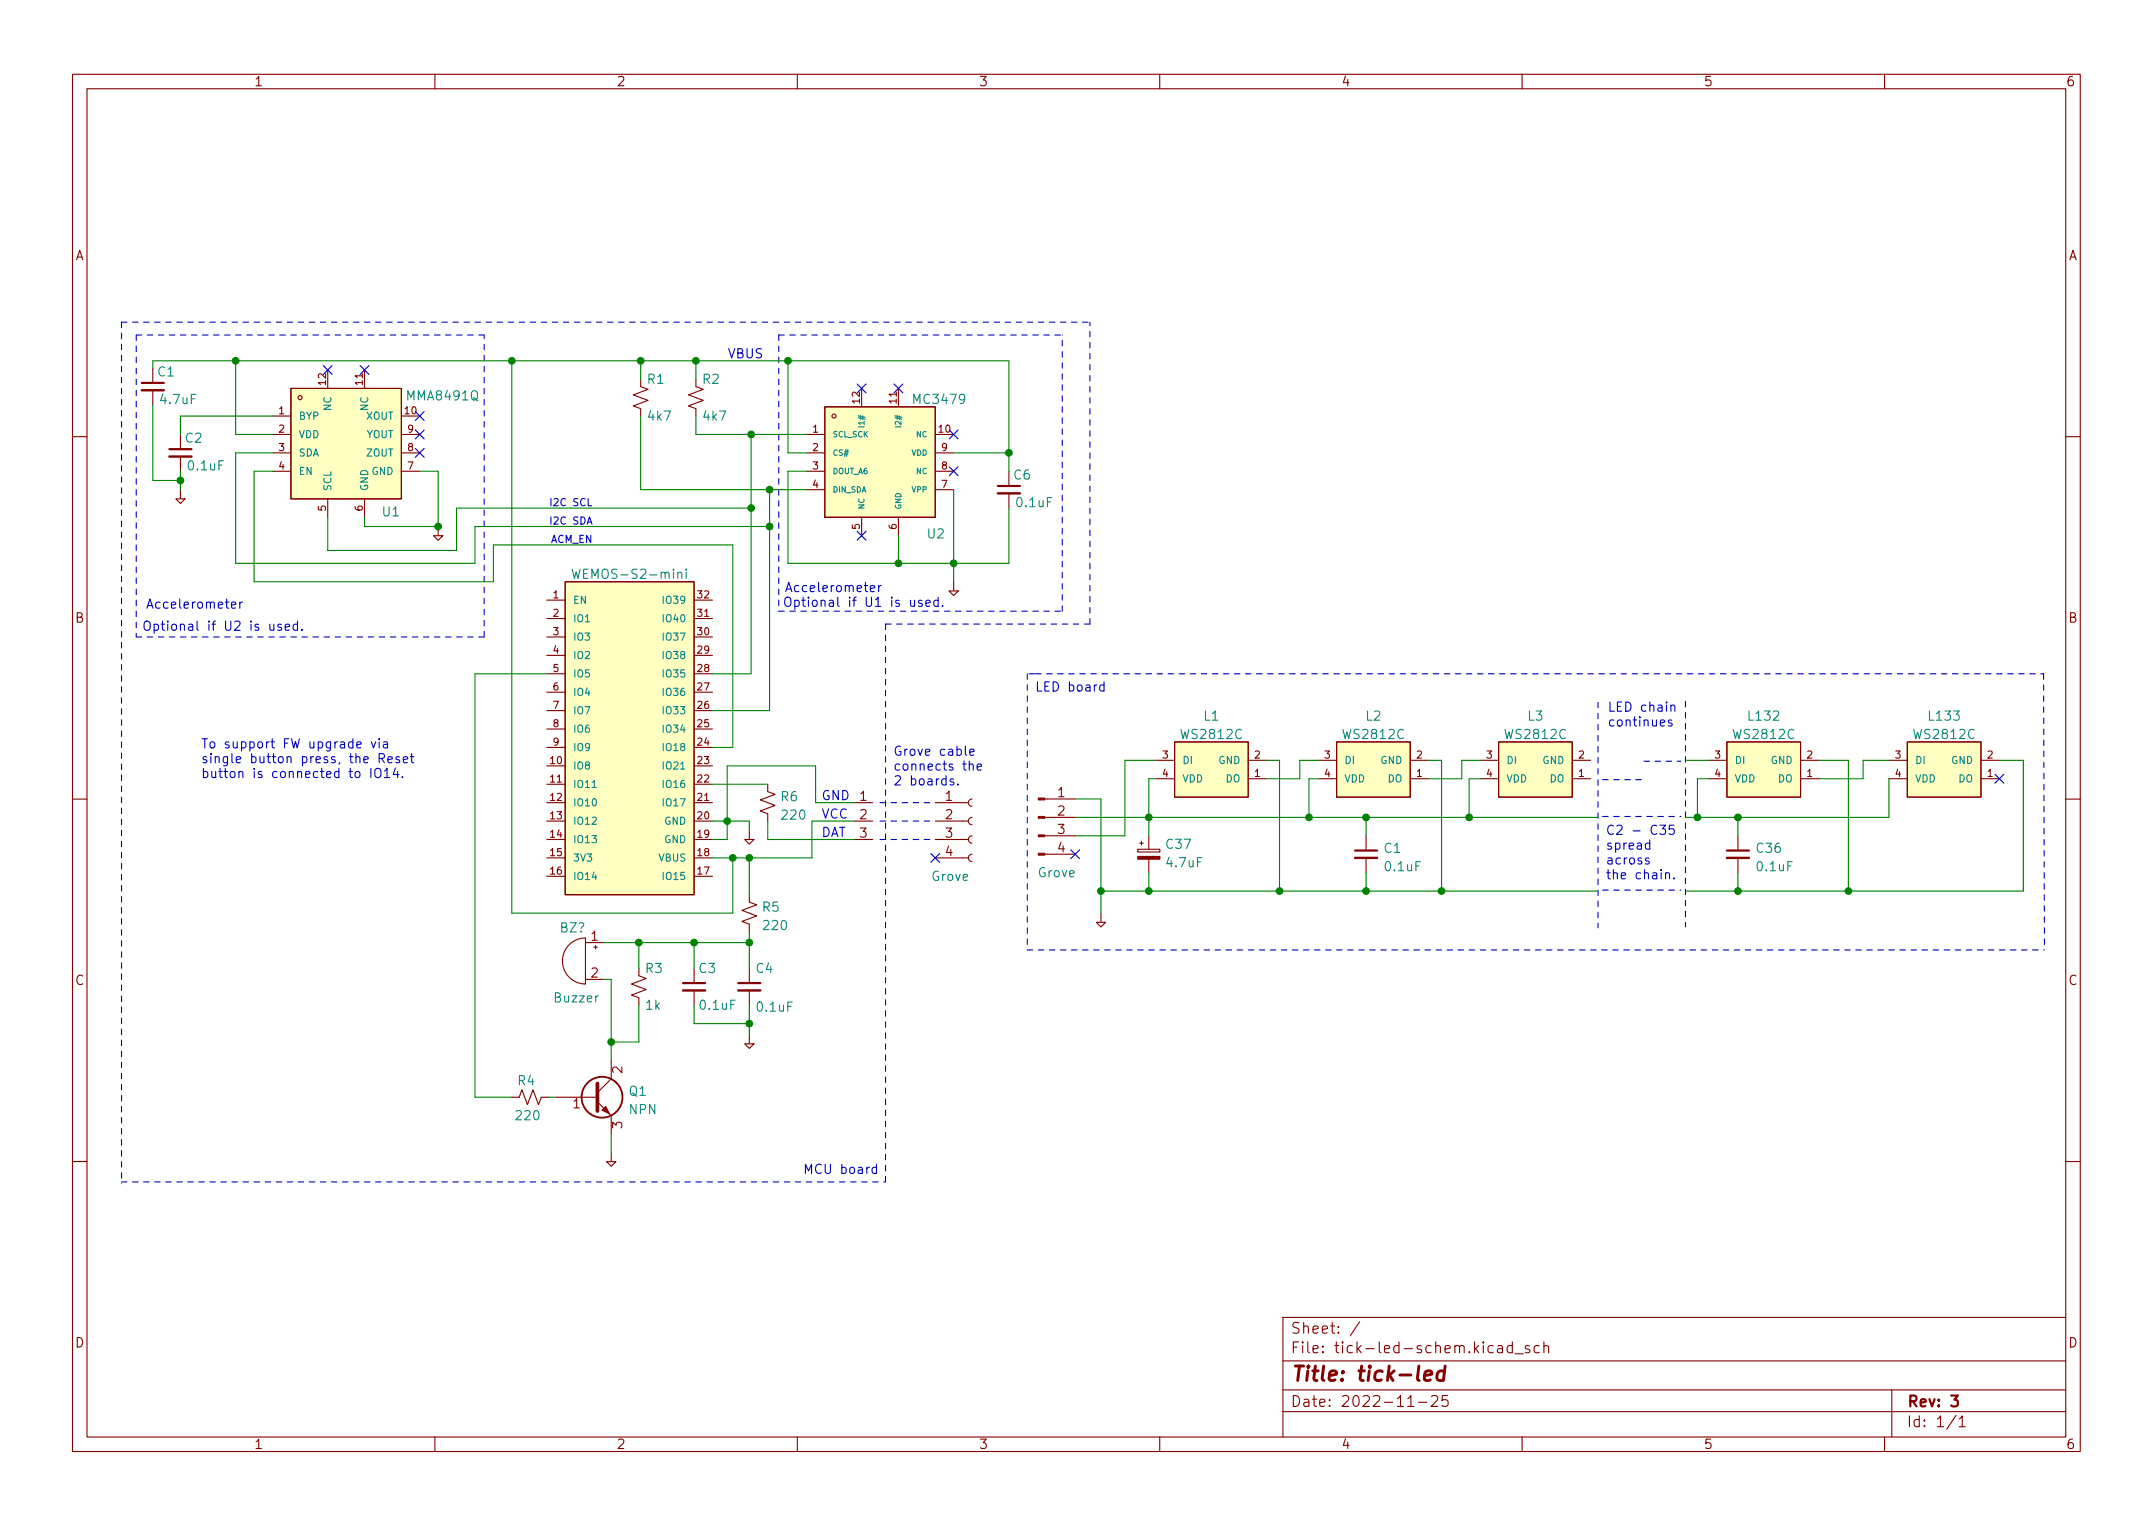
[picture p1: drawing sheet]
<svg xmlns="http://www.w3.org/2000/svg" width="297mm" height="210mm" viewBox="0 0 297 210" stroke-linecap="round" stroke-linejoin="round" font-family="sans-serif">
<g fill="none" stroke="#840000" stroke-width=".15">
<path d="M10 10.2h277v190.1h-277zM12 12.2h273v186.1h-273zM60 10.2v2M110 10.2v2M160 10.2v2M210 10.2v2M260 10.2v2M21.1 50.8v2M21.1 53.8v2.1M24.9 59.9v2.1M37.6 59.9h2.5M37.6 57.4h2.5"/>
<path d="M40.1 53.6h15.3v15.2h-15.3zM45.2 51v2.6M50.3 51v2.6M55.4 59.9h2.5M55.4 57.4h2.5M88.4 52.3v1l1 .4-2 .8 2 .7-2 .8 1 .4v1M96 52.3v1l1 .4-2 .8 2 .7-2 .8 1 .4v1M111.3 59.9h2.5M113.8 56.1h15.2v15.3h-15.2zM118.9 53.6v2.5M124 53.6v2.5M129 59.9h2.6"/>
<path d="M10 60.2h2M24.3 68.8h1.2l-.6 .7zM24.9 63v2M24.9 67.6v1.2M37.6 62.5h2.5M37.6 65h2.5M45.2 68.8v2.6M50.3 68.8v2.6M55.4 62.5h2.5M55.4 65h2.5M59.8 73.9h1.3l-.6 .6zM60.5 72.6v1.2"/>
<path d="M111.3 62.5h2.5M111.3 65h2.5M111.3 67.6h2.5M118.9 71.4v2.5M124 71.4v2.5M129 62.5h2.6M129 65h2.6M129 67.6h2.6M139.2 65v2.1M139.2 68.1v2M285 60.2h2M75.4 82.8h2.6"/>
<path d="M75.4 85.3h2.6M75.4 98h2.6M75.4 95.5h2.6M75.4 93h2.6M75.4 90.4h2.6M75.4 87.9h2.6M78 80.3h17.8v43.1h-17.8zM95.8 82.8h2.5M95.8 85.3h2.5M95.8 98h2.5M95.8 95.5h2.5M95.8 93h2.5"/>
<path d="M95.8 90.4h2.5M95.8 87.9h2.5M130.9 81.5h1.3l-.6 .7zM131.6 80.3v1.2M10 110.2h2M75.4 118.4h2.6M75.4 115.8h2.6M75.4 113.3h2.6M75.4 110.7h2.6M75.4 105.7h2.6M75.4 108.2h2.6M75.4 103.1h2.6"/>
<path d="M75.4 100.6h2.6M95.8 118.4h2.5M95.8 115.8h2.5M95.8 113.3h2.5M95.8 110.7h2.5M95.8 105.7h2.5M95.8 108.2h2.5M95.8 103.1h2.5M95.8 100.6h2.5M102.7 115.8h1.3l-.6 .7zM103.4 114.5v1.2M105.9 108.2v1l1 .4-2 .8 2 .7-2 .8 1 .4v1"/>
<path d="M117.9 115.8h2.5M117.9 113.3h2.5M117.9 110.7h2.5M129 118.4h4.6M129 115.8h4.6M129 113.3h4.6M129 110.7h4.6M134.1 117.9a.51 .51 0 0 0-.5 .5 .51 .51 0 0 0 .5 .5M134.1 115.3a.51 .51 0 0 0-.5 .5 .51 .51 0 0 0 .5 .5M134.1 112.8a.51 .51 0 0 0-.5 .5 .51 .51 0 0 0 .5 .5M134.1 110.2a.51 .51 0 0 0-.5 .5 .51 .51 0 0 0 .5 .5M144.1 110.2h4.2"/>
<path d="M144.1 117.9h4.2M144.1 115.3h4.2M144.1 112.8h4.2M157 117.2h3v.3h-3zM157.2 116.3h.5M157.5 116.1v.5M158.5 115.3v1.9M158.5 118.5v1.9M159.5 107.4h2.6M159.5 104.9h2.6M162.1 102.4h10.1v7.6h-10.1zM172.2 107.4h2.6"/>
<path d="M172.2 104.9h2.6M181.9 107.4h2.5M181.9 104.9h2.5M184.4 102.4h10.2v7.6h-10.2zM188.5 115.3v2M188.5 118.4v2M194.6 107.4h2.5M194.6 104.9h2.5M204.2 107.4h2.6M204.2 104.9h2.6M206.8 102.4h10.1v7.6h-10.1zM216.9 107.4h2.6"/>
<path d="M216.9 104.9h2.6M235.7 107.4h2.6M235.7 104.9h2.6M238.3 102.4h10.1v7.6h-10.1zM239.8 115.3v2M239.8 118.4v2M248.4 107.4h2.6M248.4 104.9h2.6M260.6 107.4h2.5M260.6 104.9h2.5M263.1 102.4h10.2v7.6h-10.2zM273.3 107.4h2.5"/>
<path d="M273.3 104.9h2.5M285 110.2h2M75.4 120.9h2.6M78.5 130.3a3.2 3.2 0 0 1 2.3-.9v6.4a3.2 3.2 0 0 1-3-2 3.2 3.2 0 0 1 .7-3.5zM80.8 130h2.5M80.8 135.1h2.5M81.9 130.7h.5M82.2 130.4v.5M88.1 133.6v1l1.1 .4-2.1 .8 2.1 .7-2.1 .8 1 .4v1M95.8 133.6v2M95.8 136.6v2.1M95.8 120.9h2.5"/>
<path d="M103.4 123.4v1.1l1 .3-2 .8 2 .8-2 .7 1 .4v1M103.4 133.6v2M103.4 136.6v2.1M151.3 127.2h1.2l-.6 .7zM151.9 126v1.2M70.6 151.4h1l.4-1 .8 2 .7-2 .8 2 .4-1h1M76.7 151.4h5.7M82.4 152l1.9 1.9v2.6M84.3 146.3v2.5l-1.9 1.9M84.3 159v1.2M102.7 144h1.3l-.6 .6zM103.4 142.7v1.2"/>
<path d="M10 160.2h2M83.7 160.3h1.3l-.7 .6zM285 160.2h2M60 198.3v2M110 198.3v2M160 198.3v2M177 194.8h108M177 191.8h108M177 187.8h108M187.6 182.4l-1.3 1.9M194.2 194h.9M195.7 193.5h1.2"/>
<path d="M197.5 192.7l.2-.2 .5 .1a.41 .41 0 0 1 .1 .6l-.9 .8h1M199.7 192.5h-.7l-.1 .7 .2-.1 .5 .1 .2 .2-.1 .5-.2 .1h-.4l-.2-.1M206.6 185.7l.2-.1 .4 .1 .1 .9M207.3 186l-.5 .1a.29 .29 0 0 0-.2 .2 .29 .29 0 0 0 .2 .3h.5M208.6 185.7l-.4-.1-.3 .3v.4l.2 .3h.1h.4M208.6 185.1v1.5M209 186.8h1.1M210 198.3v2M211 185.7l-.4-.1-.2 .2 .1 .3 .5 .1 .1 .1-.1 .3h-.1h-.5M212.4 185.7l-.5-.1-.3 .3v.4l.2 .3h.1h.5M213 185.8a.37 .37 0 0 1 .6 0v.8M213 185.1v1.5"/>
<path d="M260 198.3v2M261 191.8v6.5M269.9 195.3l-1.3 1.9M270.3 195.8l.4-.5v1.5M270.3 196.8h.9M285 181.8h-108v16.4"/>
<circle cx="41.4" cy="54.9" r=".28"/>
<circle cx="115.1" cy="57.4" r=".28"/>
</g>
<path d="M19.6 52.8h3M23.4 62h3M137.7 67.1h3M186.9 117.3h3.1M238.3 117.3h3M94.2 135.6h3.1M101.9 135.6h3M269.2 192.5h.9l-.5 .6a.41 .41 0 0 1 .5 .3v.3l-.1 .3h-.6l-.2-.1" fill="none" stroke="#840000" stroke-width=".3"/>
<path d="M196.5 189.8l1-.2v-.4l-.2-.1-.6 .1-.1 .2-.1 .8 .1 .2 .2 .1 .5-.1M199.3 189.2a.66 .66 0 0 0-1 .3l-.1 .6 .2 .3 .2 .1 .5-.1M199.4 188.5l-.3 2" fill="none" stroke="#840000" stroke-width=".4"/>
<path d="M82.4 149.5v3.8" fill="none" stroke="#840000" stroke-width=".51"/>
<g fill="#840000" stroke="#840000" stroke-width=".15">
<path d="M83.1 153.2l.5-.6 .5 1.1z"/>
<path d="M143.3 117.7h.8v.3h-.8z"/>
<path d="M143.3 115.2h.8v.2h-.8z"/>
<path d="M143.3 112.6h.8v.3h-.8z"/>
<path d="M143.3 110.1h.8v.3h-.8z"/>
<path d="M157 118.2h3v.3h-3z"/>
</g>
<circle cx="83.1" cy="151.4" r="2.82" fill="none" stroke="#840000" stroke-width=".25"/>
<path d="M19.6 53.8h3M23.4 63h3M137.7 68.1h3M186.9 118.4h3.1M238.3 118.4h3M94.2 136.6h3.1M101.9 136.6h3" fill="none" stroke="#840000" stroke-width=".33"/>
<g fill="#ffffc2" stroke="#ffffc2" stroke-width=".14">
<path d="M206.8 102.4h10.1v7.6h-10.1z"/>
<path d="M113.8 56.1h15.2v15.3h-15.2z"/>
<path d="M238.3 102.4h10.1v7.6h-10.1z"/>
<path d="M78 80.3h17.8v43.1h-17.8z"/>
<path d="M184.4 102.4h10.2v7.6h-10.2z"/>
<path d="M162.1 102.4h10.1v7.6h-10.1z"/>
<path d="M263.1 102.4h10.2v7.6h-10.2z"/>
<path d="M40.1 53.6h15.3v15.2h-15.3z"/>
</g>
<path d="M78.9 78.5l.3 1.3 .3-.9 .2 .9 .3-1.3M93.5 79.1l.2-.1h.3l.1 .8M94.7 78.5v.1M94.7 79v.8M81.7 108.6h.6" fill="none" stroke="#008484" stroke-width=".15"/>
<g fill="none" stroke="#0000c2" stroke-width=".15">
<path d="M81 72.3l.3-1 .4 1M81.1 68.8v1h.5M31.9 83.5l.6-.1v-.3h-.4l-.2 .1 .1 .7h.5M33.1 83.1v.8M33.4 83.1h-.2l-.1 .2M37.2 86.1l.1 .8 .3 .1 .2-.2M37.8 86.1v.9M38.8 86.2l-.3-.1-.2 .2 .1 .2 .4 .1v.3h-.5M39.3 86.5l.7-.1-.1-.2-.4-.1-.2 .2 .1 .6h.5M41 86.2l-.3-.1-.3 .3v.3l.2 .2h.4M41 85.7v1.3M41.6 86.8v.2"/>
<path d="M120.1 81.2l.6-.1-.1-.3h-.3l-.2 .2v.6h.5M121.2 80.8v.8M121.6 80.8h-.3l-.1 .2M125.6 82.8l.1 .8 .3 .1 .2-.2M126.2 82.8v.9M127.2 82.9l-.3-.1-.2 .2 .1 .2 .4 .1v.3h-.5M127.7 83.2l.6-.1v-.2l-.4-.1-.2 .2 .1 .6h.5M129.4 82.9l-.3-.1-.3 .3v.3l.2 .2h.4M129.4 82.4v1.3M130 83.5v.2M152.3 94.6l-.3-.1-.3 .2v.4l.1 .2h.5M152.3 94.1v1.2"/>
<path d="M230.5 97.4l.2-.1h.3l.1 .8M230.5 97.3v.8M230.6 99.4l-.3-.1-.1 .2v.2l.4 .1v.3h-.4M49.2 102.8l.6-.2v-.2l-.4-.1-.2 .2 .1 .6h.5M51.2 106v1.3M51.2 102.3l.3 .9 .3-.9M51.9 106.1a.42 .42 0 0 1 .4-.1 .42 .42 0 0 1 .3 .4v.5a.42 .42 0 0 1-.5 .4 .42 .42 0 0 1-.4-.4v-.5zM52.3 101.9v.1M52.3 104.6h.6l.1-.2v-.3l-.2-.1h-.5v1.2M52.3 102.3v.9M52.6 104.6l.4 .6M52.9 102.4h.5l.1 .8"/>
<path d="M53 106.4l.4-.4v1.3M53 107.3h.8M53.5 102.6l-.5 .1a.25 .25 0 0 0-.1 .2 .25 .25 0 0 0 .1 .3l.5-.1M53.5 104.8l.6-.1v-.3h-.4l-.2 .2 .1 .6h.5M54.6 105.9l-.3 1h.7M54.9 106.4v.9M55.1 104.4h-.3l-.2 .2 .1 .2 .4 .1v.3h-.5M55.5 107.2v.1M55.6 104.8l.6-.1v-.3h-.4l-.2 .2 .1 .6h.5M56.6 104.4h.5M56.8 104v1.1l.1 .1h.2M131.6 107.5l-.4-.1-.1 .2v.2l.5 .1v.3h-.5"/>
<path d="M132.2 108.2v.1M133.2 102.9v1.1l.2 .2M133.7 105.5l.2-.1 .3 .1 .1 .8M133.8 103.8l.6-.1-.1-.3h-.3l-.2 .1v.6h.5M134.8 105.8l.6-.1v-.2l-.4-.1-.2 .2 .1 .6h.5M227.5 118.4h-.3l-.2 .1 .1 .2 .4 .1v.3h-.5M227.6 116.4l-.4-.1-.2 .3v.3l.1 .2h.5M227.6 115.9v1.3M229 113.8h.8l-.4 .5 .3 .2v.5l-.2 .1h-.3l-.2-.1M230.9 113.8h-.6v.7l.2-.2 .4 .1 .1 .2-.1 .4-.1 .1h-.3l-.2-.1M229.8 120.5l.2-.1 .3 .1v.8M229.8 120.4v.9"/>
<path d="M230.9 121.1v.2M120.9 161.1l-.3-.1-.3 .3v.3l.1 .2h.5M120.9 160.6v1.3"/>
</g>
<g fill="none" stroke="#0000c2" stroke-width=".15" stroke-dasharray=".8 .8">
<path d="M16.8 44.4h133.6M16.8 44.4v118.9M18.8 46.2h48M18.8 46.2v41.7M107.4 46.2v38.1M107.4 46.2h39.2M18.8 87.9h48M66.8 87.9v-41.7M107.4 84.3h39.2M122.2 86.1v77.2M135.1 86.1h-12.9M135.9 86.1h14.5"/>
<path d="M141.7 93v38.1M142.7 93h-1M142.9 93h139M146.6 84.3v-38.1M150.4 86.1v-41.7M220.5 96.9v31.1M232.5 96.8v31.1M281.9 93l.2 38.1M121.4 115.8h6.9M121.4 113.3h7.6M121.4 110.7h7.6M221.1 112.6h10.8"/>
<path d="M221.1 107.6h5.7M226.8 105h5.1M141.7 131.1h140.2M221.1 122.8h10.8M16.8 163.1h105.4"/>
</g>
<g fill="none" stroke="#008400" stroke-width=".15">
<path d="M21.1 50.8v-1h118.1v15.2M21.1 55.9v10.4h3.8M32.5 49.8v10.1h5.1M37.6 57.4h-12.7v2.5M70.6 49.8v76.2h30.5v-7.6M88.4 57.4v10.2h22.9M88.4 49.8v2.5M96 57.4v2.5h15.3M96 49.8v2.5M103.6 59.9v33.1h-5.3M108.7 49.8v12.7h2.6M24.9 65v2.6"/>
<path d="M37.6 65h-2.5v15.3h33v-5.1h33v27.9h-2.8M37.6 62.5h-5.1v15.2h33v-5.1h40.7M57.9 65h2.6v7.6h-10.2v-1.2M103.6 70.1h-40.6v5.8h-17.8v-4.5M106.2 67.6v30.4h-7.9M111.3 65h-2.6v12.7h30.5v-7.6M124 73.9v3.8M131.6 67.6v12.7M131.6 62.5h7.6M75.4 93h-9.9v58.4h5.1M98.3 113.3h5.1v1.2M98.3 108.2h7.6"/>
<path d="M103.4 118.4v5M105.9 113.3v2.5h12M117.9 110.7h-5.4v-5h-12.2v10.1h-2M117.9 113.3h-5.9v5.1h-13.7M148.3 112.8h72.2M148.3 110.2h3.6v15.8M159.5 107.4h-1v7.9M159.5 104.9h-4.3v10.4h-6.9M174.8 104.9h1.7v18M181.9 107.4h-1.3v5.4M181.9 104.9h-2.6v2.5h-4.5M188.5 112.8v2.5"/>
<path d="M197.1 104.9h1.8v18M204.2 104.9h-2.5v2.5h-4.6M204.2 107.4h-1.5v5.4M232.7 104.9h3M235.7 107.4h-1.5v5.4M239.8 112.8v2.5M251 104.9h4v18M260.6 107.4v5.4h-27.9M260.6 104.9h-3.6v2.5h-6M275.8 104.9h3.3v18h-46.4M83.3 135.1h1v11.2M83.3 130h20.1"/>
<path d="M88.1 130v3.6M88.1 138.7v5.1h-3.8M95.8 130v3.6M95.8 138.7v2.5h7.6M103.4 128.5v5.1M103.4 138.7v4M151.9 122.9h68.6M158.5 120.4v2.5M188.5 120.4v2.5M239.8 120.4v2.5M75.7 151.4h1M84.3 156.5v2.5"/>
</g>
<g fill="none" stroke="#000084" stroke-width=".15">
<path d="M44.6 50.4l1.2 1.3M45.8 50.4l-1.2 1.3M49.7 50.4l1.2 1.3M50.9 50.4l-1.2 1.3M57.3 56.8l1.2 1.2M57.3 59.3l1.2 1.2M58.5 56.8l-1.2 1.2M58.5 59.3l-1.2 1.2M118.3 53l1.2 1.2M119.5 53l-1.2 1.2M123.3 53l1.3 1.2M124.6 53l-1.3 1.2"/>
<path d="M131 59.3l1.2 1.2M132.2 59.3l-1.2 1.2M57.3 61.9l1.2 1.2M58.5 61.9l-1.2 1.2M118.3 73.3l1.2 1.2M119.5 73.3l-1.2 1.2M131 64.4l1.2 1.2M132.2 64.4l-1.2 1.2M128.4 117.7l1.2 1.3M129.6 117.7l-1.2 1.3M147.7 117.2l1.2 1.3M148.9 117.2l-1.2 1.3"/>
<path d="M275.2 106.8l1.3 1.2M276.5 106.8l-1.3 1.2"/>
</g>
<g fill="#008400" stroke="#008400" stroke-width=".15">
<circle cx="106.2" cy="72.6" r=".46"/>
<circle cx="131.6" cy="77.7" r=".46"/>
<circle cx="124" cy="77.7" r=".46"/>
<circle cx="103.6" cy="70.1" r=".46"/>
<circle cx="103.6" cy="59.9" r=".46"/>
<circle cx="106.2" cy="67.6" r=".46"/>
<circle cx="108.7" cy="49.8" r=".46"/>
<circle cx="96" cy="49.8" r=".46"/>
<circle cx="24.9" cy="66.3" r=".46"/>
<circle cx="70.6" cy="49.8" r=".46"/>
<circle cx="88.4" cy="49.8" r=".46"/>
<circle cx="60.5" cy="72.6" r=".46"/>
<circle cx="101.1" cy="118.4" r=".46"/>
<circle cx="100.3" cy="113.3" r=".46"/>
<circle cx="103.4" cy="141.2" r=".46"/>
<circle cx="84.3" cy="143.8" r=".46"/>
<circle cx="95.8" cy="130" r=".46"/>
<circle cx="88.1" cy="130" r=".46"/>
<circle cx="103.4" cy="118.4" r=".46"/>
<circle cx="103.4" cy="130" r=".46"/>
<circle cx="32.5" cy="49.8" r=".46"/>
<circle cx="139.2" cy="62.5" r=".46"/>
<circle cx="198.9" cy="122.9" r=".46"/>
<circle cx="202.7" cy="112.8" r=".46"/>
<circle cx="158.5" cy="112.8" r=".46"/>
<circle cx="180.6" cy="112.8" r=".46"/>
<circle cx="188.5" cy="112.8" r=".46"/>
<circle cx="176.5" cy="122.9" r=".46"/>
<circle cx="188.5" cy="122.9" r=".46"/>
<circle cx="158.5" cy="122.9" r=".46"/>
<circle cx="151.9" cy="122.9" r=".46"/>
<circle cx="239.8" cy="122.9" r=".46"/>
<circle cx="239.8" cy="112.8" r=".46"/>
<circle cx="255" cy="122.9" r=".46"/>
<circle cx="234.2" cy="112.8" r=".46"/>
</g>
<text font-size="2.8" fill="#840000" x="178" y="190.6">Title: tick-led</text>
<g font-size="2.1" fill="#840000">
<text x="178" y="184">Sheet: /</text>
<text x="178" y="186.7">File: tick-led-schem.kicad_sch</text>
<text x="178" y="194.1">Date: 2022-11-25</text>
<text x="263" y="194.1">Rev: 3</text>
<text x="263" y="196.9">Id: 1/1</text>
</g>
<g font-size="1.8" fill="#840000">
<text x="35" y="11.9">1</text>
<text x="85" y="11.9">2</text>
<text x="135" y="11.9">3</text>
<text x="185" y="11.9">4</text>
<text x="235" y="11.9">5</text>
<text x="285" y="11.9">6</text>
<text x="10.3" y="35.9">A</text>
<text x="285.3" y="35.9">A</text>
<text x="10.3" y="85.9">B</text>
<text x="285.3" y="85.9">B</text>
<text x="118.6" y="110.5">1</text>
<text x="118.6" y="113">2</text>
<text x="130.4" y="110.5">1</text>
<text x="130.4" y="113">2</text>
<text x="145.9" y="110">1</text>
<text x="145.9" y="112.5">2</text>
<text x="118.6" y="115.6">3</text>
<text x="130.4" y="115.6">3</text>
<text x="130.4" y="118.1">4</text>
<text x="145.9" y="115.1">3</text>
<text x="145.9" y="117.6">4</text>
<text x="81.6" y="129.8">1</text>
<text x="10.3" y="135.9">C</text>
<text x="81.6" y="134.9">2</text>
<text x="285.3" y="135.9">C</text>
<text x="85.9" y="148.1" transform="rotate(-90 85.9 148.1)">2</text>
<text x="79.1" y="152.9">1</text>
<text x="85.9" y="155.7" transform="rotate(-90 85.9 155.7)">3</text>
<text x="10.3" y="185.9">D</text>
<text x="285.3" y="185.9">D</text>
<text x="35" y="199.9">1</text>
<text x="85" y="199.9">2</text>
<text x="135" y="199.9">3</text>
<text x="185" y="199.9">4</text>
<text x="235" y="199.9">5</text>
<text x="285" y="199.9">6</text>
</g>
<g font-size="1.8" fill="#008484">
<text x="21.8" y="51.9">C1</text>
<text x="89.3" y="53">R1</text>
<text x="97" y="53">R2</text>
<text x="22.2" y="55.7">4.7uF</text>
<text x="56.3" y="55.2">MMA8491Q</text>
<text x="89.5" y="58">4k7</text>
<text x="97.1" y="58">4k7</text>
<text x="126.2" y="55.7">MC3479</text>
<text x="25.6" y="61.1">C2</text>
<text x="26.1" y="64.9">0.1uF</text>
<text x="52.8" y="71.2">U1</text>
<text x="139.9" y="66.2">C6</text>
<text x="140.4" y="70">0.1uF</text>
<text x="128" y="74.3">U2</text>
<text x="79.9" y="79.9">WEMOS-S2-mini</text>
<text x="163.1" y="102">WS2812C</text>
<text x="166.1" y="99.4">L1</text>
<text x="185.5" y="102">WS2812C</text>
<text x="188.5" y="99.4">L2</text>
<text x="207.8" y="102">WS2812C</text>
<text x="210.8" y="99.4">L3</text>
<text x="239.3" y="102">WS2812C</text>
<text x="241.3" y="99.4">L132</text>
<text x="264.2" y="102">WS2812C</text>
<text x="266.2" y="99.4">L133</text>
<text x="107.8" y="110.5">R6</text>
<text x="108" y="113.1">220</text>
<text x="161" y="117.1">C37</text>
<text x="161.1" y="119.6">4.7uF</text>
<text x="191" y="117.7">C1</text>
<text x="242.4" y="117.7">C36</text>
<text x="105.2" y="125.8">R5</text>
<text x="128.6" y="121.5">Grove</text>
<text x="143.2" y="121">Grove</text>
<text x="191.2" y="120.2">0.1uF</text>
<text x="242.5" y="120.2">0.1uF</text>
<text x="77.3" y="128.6">BZ?</text>
<text x="105.4" y="128.3">220</text>
<text x="89.1" y="134.2">R3</text>
<text x="96.5" y="134.2">C3</text>
<text x="104.3" y="134.2">C4</text>
<text x="76.6" y="138.3">Buzzer</text>
<text x="89.1" y="139.3">1k</text>
<text x="96.7" y="139.3">0.1uF</text>
<text x="104.5" y="139.6">0.1uF</text>
<text x="71.5" y="149.7">R4</text>
<text x="71.3" y="154.6">220</text>
<text x="86.8" y="151.2">Q1</text>
<text x="86.8" y="153.7">NPN</text>
</g>
<g font-size="1.8" fill="#0000c2">
<text x="100.3" y="49.4">VBUS</text>
<text x="20.1" y="84">Accelerometer</text>
<text x="107.9" y="83.7">Optional if U1 is used.</text>
<text x="108.2" y="81.7">Accelerometer</text>
<text x="19.6" y="87">Optional if U2 is used.</text>
<text x="142.7" y="95.4">LED board</text>
<text x="221.7" y="98.2">LED chain</text>
<text x="221.7" y="100.2">continues</text>
<text x="27.7" y="103.3">To support FW upgrade via</text>
<text x="27.7" y="105.3">single button press, the Reset</text>
<text x="27.7" y="107.3">button is connected to IO14.</text>
<text x="123.2" y="104.3">Grove cable</text>
<text x="123.2" y="106.3">connects the</text>
<text x="113.3" y="112.9">VCC</text>
<text x="113.3" y="110.4">GND</text>
<text x="123.2" y="108.4">2 boards.</text>
<text x="113.3" y="115.5">DAT</text>
<text x="221.5" y="115.2">C2 - C35</text>
<text x="221.5" y="117.2">spread</text>
<text x="221.5" y="119.3">across</text>
<text x="221.5" y="121.3">the chain.</text>
<text x="110.7" y="162">MCU board</text>
</g>
<g font-size="1.4" fill="#840000">
<text x="45" y="53.1" transform="rotate(-90 45 53.1)">12</text>
<text x="50" y="53.1" transform="rotate(-90 50 53.1)">11</text>
<text x="38.5" y="57.1">1</text>
<text x="38.5" y="59.7">2</text>
<text x="55.9" y="57.1">10</text>
<text x="56.3" y="59.7">9</text>
<text x="112.1" y="59.7">1</text>
<text x="118.6" y="55.6" transform="rotate(-90 118.6 55.6)">12</text>
<text x="123.7" y="55.6" transform="rotate(-90 123.7 55.6)">11</text>
<text x="129.5" y="59.7">10</text>
<text x="38.5" y="62.2">3</text>
<text x="38.5" y="64.8">4</text>
<text x="56.3" y="64.8">7</text>
<text x="56.3" y="62.2">8</text>
<text x="112.1" y="62.2">2</text>
<text x="112.1" y="64.8">3</text>
<text x="129.9" y="64.8">8</text>
<text x="129.9" y="62.2">9</text>
<text x="45" y="70.5" transform="rotate(-90 45 70.5)">5</text>
<text x="50" y="70.5" transform="rotate(-90 50 70.5)">6</text>
<text x="112.1" y="67.3">4</text>
<text x="129.9" y="67.3">7</text>
<text x="118.6" y="73" transform="rotate(-90 118.6 73)">5</text>
<text x="123.7" y="73" transform="rotate(-90 123.7 73)">6</text>
<text x="76.3" y="82.5">1</text>
<text x="96.3" y="82.5">32</text>
<text x="76.3" y="85.1">2</text>
<text x="76.3" y="87.6">3</text>
<text x="96.3" y="87.6">30</text>
<text x="96.3" y="85.1">31</text>
<text x="76.3" y="90.2">4</text>
<text x="76.3" y="92.7">5</text>
<text x="76.3" y="95.2">6</text>
<text x="96.3" y="95.2">27</text>
<text x="96.3" y="92.7">28</text>
<text x="96.3" y="90.2">29</text>
<text x="76.3" y="97.8">7</text>
<text x="76.3" y="100.3">8</text>
<text x="96.3" y="100.3">25</text>
<text x="96.3" y="97.8">26</text>
<text x="75.9" y="105.4">10</text>
<text x="75.9" y="107.9">11</text>
<text x="76.3" y="102.9">9</text>
<text x="96.3" y="107.9">22</text>
<text x="96.3" y="105.4">23</text>
<text x="96.3" y="102.9">24</text>
<text x="160.4" y="104.6">3</text>
<text x="160.4" y="107.2">4</text>
<text x="173.1" y="107.2">1</text>
<text x="173.1" y="104.6">2</text>
<text x="182.8" y="104.6">3</text>
<text x="182.8" y="107.2">4</text>
<text x="195.5" y="107.2">1</text>
<text x="195.5" y="104.6">2</text>
<text x="205.1" y="104.6">3</text>
<text x="205.1" y="107.2">4</text>
<text x="217.8" y="107.2">1</text>
<text x="217.8" y="104.6">2</text>
<text x="236.6" y="104.6">3</text>
<text x="236.6" y="107.2">4</text>
<text x="249.3" y="107.2">1</text>
<text x="249.3" y="104.6">2</text>
<text x="261.5" y="104.6">3</text>
<text x="261.5" y="107.2">4</text>
<text x="274.2" y="107.2">1</text>
<text x="274.2" y="104.6">2</text>
<text x="75.9" y="110.5">12</text>
<text x="75.9" y="113">13</text>
<text x="96.3" y="113">20</text>
<text x="96.3" y="110.5">21</text>
<text x="75.9" y="115.6">14</text>
<text x="75.9" y="118.1">15</text>
<text x="96.3" y="118.1">18</text>
<text x="96.3" y="115.6">19</text>
<text x="75.9" y="120.6">16</text>
<text x="96.3" y="120.6">17</text>
</g>
<g font-size="1.4" fill="#008484">
<text x="41.1" y="57.9">BYP</text>
<text x="45.7" y="56.6" transform="rotate(-90 45.7 56.6)">NC</text>
<text x="50.5" y="57.9">XOUT</text>
<text x="50.8" y="56.6" transform="rotate(-90 50.8 56.6)">NC</text>
<text x="41.1" y="60.4">VDD</text>
<text x="41.1" y="63">SDA</text>
<text x="41.1" y="65.5">EN</text>
<text x="50.5" y="60.4">YOUT</text>
<text x="50.6" y="63">ZOUT</text>
<text x="51.3" y="65.5">GND</text>
<text x="45.7" y="67.8" transform="rotate(-90 45.7 67.8)">SCL</text>
<text x="50.8" y="67.8" transform="rotate(-90 50.8 67.8)">GND</text>
<text x="79" y="83.3">EN</text>
<text x="91.8" y="83.3">IO39</text>
<text x="79" y="85.8">IO1</text>
<text x="79" y="88.4">IO3</text>
<text x="91.8" y="88.4">IO37</text>
<text x="91.8" y="85.8">IO40</text>
<text x="79" y="90.9">IO2</text>
<text x="79" y="93.5">IO5</text>
<text x="79" y="96">IO4</text>
<text x="91.8" y="96">IO36</text>
<text x="91.8" y="93.5">IO35</text>
<text x="91.8" y="90.9">IO38</text>
<text x="79" y="98.5">IO7</text>
<text x="79" y="101.1">IO6</text>
<text x="91.8" y="101.1">IO34</text>
<text x="91.8" y="98.5">IO33</text>
<text x="79" y="106.2">IO8</text>
<text x="79" y="103.6">IO9</text>
<text x="91.8" y="106.2">IO21</text>
<text x="91.8" y="103.6">IO18</text>
<text x="163.1" y="105.4">DI</text>
<text x="163.1" y="107.9">VDD</text>
<text x="168.1" y="105.4">GND</text>
<text x="169.1" y="107.9">DO</text>
<text x="185.4" y="105.4">DI</text>
<text x="185.4" y="107.9">VDD</text>
<text x="190.5" y="105.4">GND</text>
<text x="191.5" y="107.9">DO</text>
<text x="207.8" y="105.4">DI</text>
<text x="207.8" y="107.9">VDD</text>
<text x="212.8" y="105.4">GND</text>
<text x="213.8" y="107.9">DO</text>
<text x="239.3" y="105.4">DI</text>
<text x="239.3" y="107.9">VDD</text>
<text x="244.3" y="105.4">GND</text>
<text x="245.3" y="107.9">DO</text>
<text x="264.2" y="105.4">DI</text>
<text x="264.2" y="107.9">VDD</text>
<text x="269.2" y="105.4">GND</text>
<text x="270.2" y="107.9">DO</text>
<text x="79" y="108.7">IO11</text>
<text x="79" y="111.2">IO10</text>
<text x="79" y="113.8">IO12</text>
<text x="91.7" y="113.8">GND</text>
<text x="91.8" y="111.2">IO17</text>
<text x="91.8" y="108.7">IO16</text>
<text x="79" y="116.3">IO13</text>
<text x="79" y="118.9">3V3</text>
<text x="90.9" y="118.9">VBUS</text>
<text x="91.7" y="116.3">GND</text>
<text x="79" y="121.4">IO14</text>
<text x="91.8" y="121.4">IO15</text>
</g>
<g font-size="1.4" fill="#0000c2">
<text x="75.7" y="69.8">I2C SCL</text>
<text x="75.7" y="72.4">I2C SDA</text>
<text x="75.9" y="74.9">ACM_EN</text>
</g>
<g font-size="1.1" fill="#008484">
<text x="119.3" y="58.6" transform="rotate(-90 119.3 58.6)">I1#</text>
<text x="124.3" y="58.6" transform="rotate(-90 124.3 58.6)">I2#</text>
<text x="114.8" y="60.3">SCL_SCK</text>
<text x="114.8" y="62.9">CS#</text>
<text x="114.8" y="65.4">DOUT_A6</text>
<text x="125.8" y="62.9">VDD</text>
<text x="126.5" y="60.3">NC</text>
<text x="126.5" y="65.4">NC</text>
<text x="114.8" y="67.9">DIN_SDA</text>
<text x="119.3" y="70.4" transform="rotate(-90 119.3 70.4)">NC</text>
<text x="124.3" y="70.4" transform="rotate(-90 124.3 70.4)">GND</text>
<text x="125.9" y="67.9">VPP</text>
</g>
</svg>
